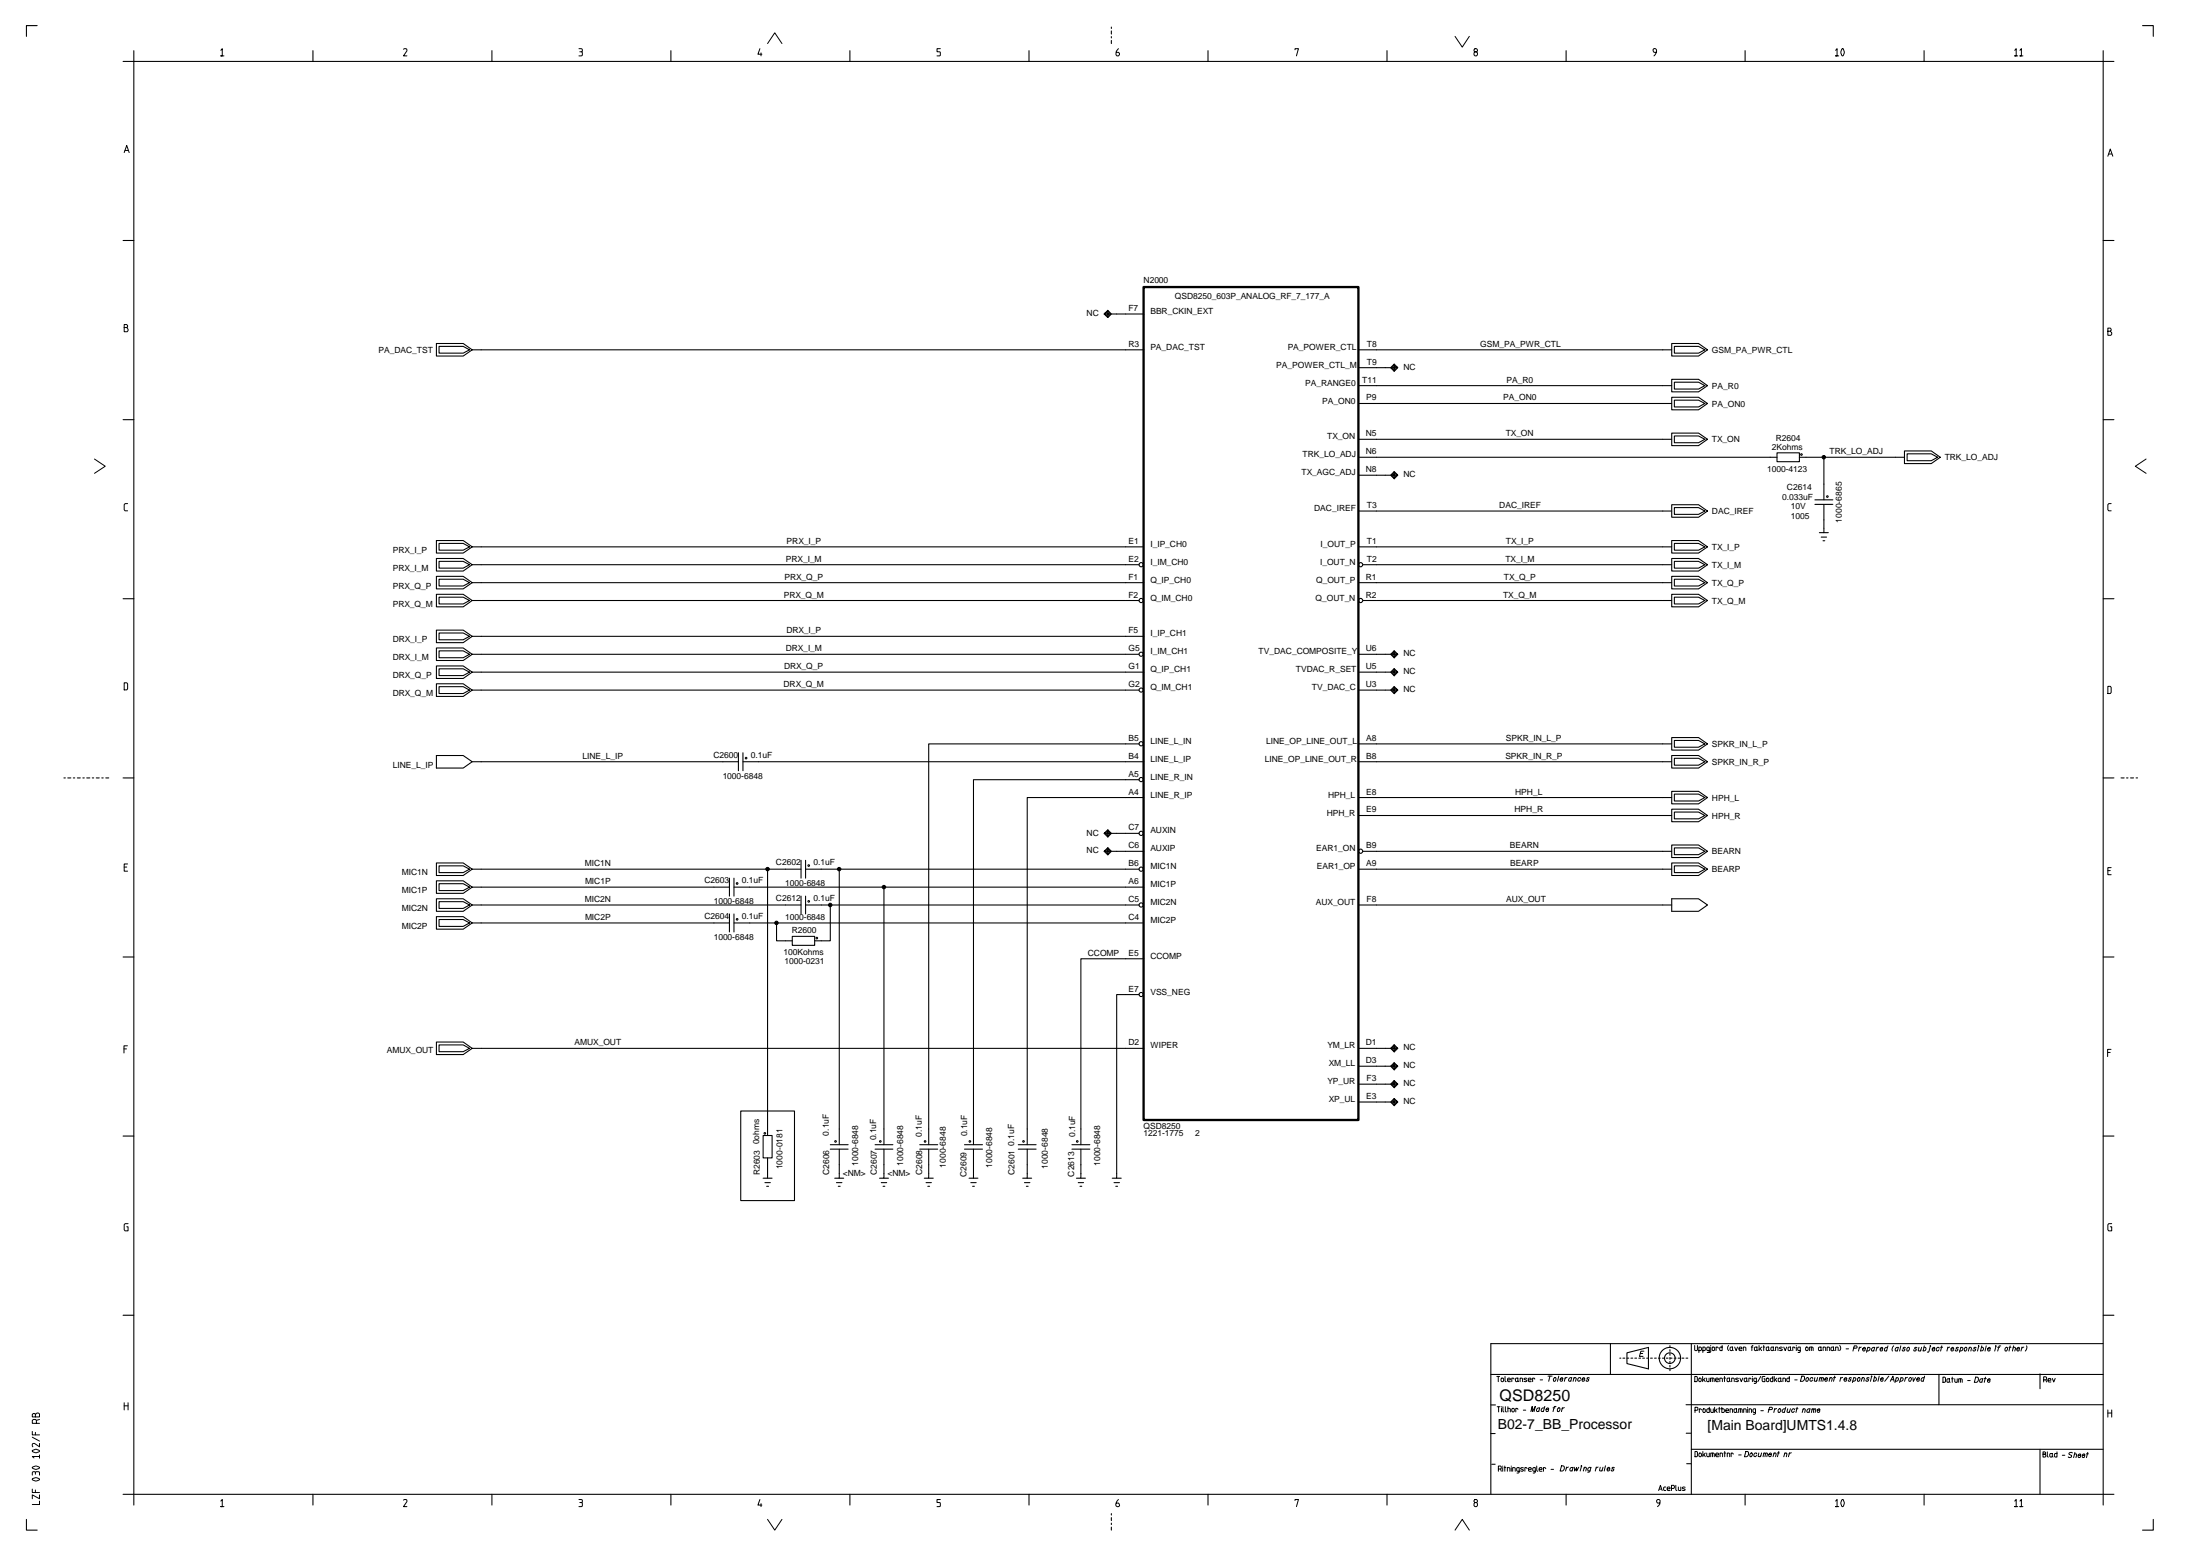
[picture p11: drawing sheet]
<svg xmlns="http://www.w3.org/2000/svg" width="420mm" height="297mm" viewBox="0 0 420 297" stroke-linecap="round" stroke-linejoin="round" font-family="sans-serif">
<g fill="none" stroke="#000" stroke-width=".2">
<path d="M7.1 4.9h-2.1v2M23.5 11.7h380.2M25.6 9.7v277.6M59.8 9.7v2M93.9 9.7v2M128.1 9.7v2M162.3 9.7v2M196.5 9.7v2M212.2 5.2v.2M212.2 5.9v.6M212.2 7v.2M212.2 7.7v.6"/>
<path d="M230.7 9.7v2M264.9 9.7v2M299.1 9.7v2M333.3 9.7v2M367.5 9.7v2M401.7 9.7v277.6M409.2 4.9h2v2M23.5 45.9h2.1M210.9 59.9h7.5M211 59.8l.6-.6 .6 .7-.6 .7-.7-.7zM211.4 59.9l.2-.1 .1 .1-.1 .2zM211.6 59.4l.5 .5-.5 .6-.6-.6z"/>
<path d="M211.6 59.2v1.4M401.7 45.9h2M83.3 65.6h5.2l1.7 1.2-1.7 1.2h-5.2zM83.9 66.1h4.6l1.2 .7-1.2 .6h-4.6zM90.2 66.8h128.2M259.4 66.8h59.9M259.4 73.6h59.9M259.4 77h59.9M259.4 70.2h7.5M265.8 70.2l.5-.5 .5 .5-.5 .5zM266.1 70.2l.2-.2 .1 .2-.1 .2zM266.3 69.5v1.4"/>
<path d="M266.3 69.5l.6 .7-.6 .7-.7-.7zM319.3 65.6h5.1l1.7 1.2-1.7 1.2h-5.1zM319.3 72.4h5.1l1.7 1.2-1.7 1.2h-5.1zM319.3 75.8h5.1l1.7 1.2-1.7 1.2h-5.1zM319.8 66.1h4.6l1.2 .7-1.2 .6h-4.6zM319.8 73h4.6l1.2 .6-1.2 .7h-4.6zM319.8 76.4h4.6l1.2 .6-1.2 .7h-4.6zM23.5 80.1h2.1M259.4 83.9h59.9M259.4 97.6h59.9M259.4 90.7h7.5M259.4 87.3h80"/>
<path d="M266.3 90.5l.1 .2-.1 .2-.2-.2zM266.3 90.2l.5 .5-.5 .5-.5-.5zM266.3 90v1.4M266.3 90l.6 .7-.6 .7-.7-.7zM319.3 82.7h5.1l1.7 1.2-1.7 1.2h-5.1zM319.3 96.4h5.1l1.7 1.2-1.7 1.1h-5.1zM319.8 83.2h4.6l1.2 .7-1.2 .6h-4.6zM319.8 96.9h4.6l1.2 .7-1.2 .6h-4.6zM339.4 86.4h4.3v1.7h-4.3zM343.7 87.3h20M346.6 95.4h3.4M346.6 96.3h3.4"/>
<path d="M348.3 96.3v5.4h-.8M348.3 87.3v8.1M363.7 86.1h5.1l1.8 1.2-1.8 1.2h-5.1zM364.2 86.6h4.6l1.2 .7-1.2 .6h-4.6zM401.7 80.1h2M23.5 114.3h2.1M83.3 103.2h5.2l1.7 1.2-1.7 1.2h-5.2zM83.3 106.6h5.2l1.7 1.2-1.7 1.2h-5.2zM83.3 110h5.2l1.7 1.2-1.7 1.2h-5.2zM83.3 113.5h5.2l1.7 1.1-1.7 1.2h-5.2zM83.9 103.7h4.6l1.2 .7-1.2 .6h-4.6zM83.9 107.2h4.6l1.2 .6-1.2 .7h-4.6z"/>
<path d="M83.9 110.6h4.6l1.2 .6-1.2 .7h-4.6zM83.9 114h4.6l1.2 .6-1.2 .7h-4.6zM90.2 104.4h128.2M90.2 107.8h127.3M90.2 111.2h128.2M90.2 114.6h127.3M259.4 104.4h59.9M259.4 111.2h59.9M260.3 107.8h59M260.3 114.6h59M319.3 103.2h5.1l1.7 1.2-1.7 1.2h-5.1zM319.3 106.6h5.1l1.7 1.2-1.7 1.2h-5.1z"/>
<path d="M319.3 110h5.1l1.7 1.2-1.7 1.2h-5.1zM319.3 113.5h5.1l1.7 1.1-1.7 1.2h-5.1zM319.8 103.7h4.6l1.2 .7-1.2 .6h-4.6zM319.8 107.2h4.6l1.2 .6-1.2 .7h-4.6zM319.8 110.6h4.6l1.2 .6-1.2 .7h-4.6zM319.8 114h4.6l1.2 .6-1.2 .7h-4.6zM347.8 102.5h1M348.2 103.2h.3M348.3 101.7h.9M401.7 114.3h2M83.3 120.3h5.2l1.7 1.2-1.7 1.2h-5.2zM83.3 123.7h5.2l1.7 1.2-1.7 1.2h-5.2z"/>
<path d="M83.3 127.1h5.2l1.7 1.2-1.7 1.2h-5.2zM83.3 130.5h5.2l1.7 1.2-1.7 1.2h-5.2zM83.9 120.8h4.6l1.2 .7-1.2 .6h-4.6zM83.9 124.2h4.6l1.2 .7-1.2 .7h-4.6zM83.9 127.7h4.6l1.2 .6-1.2 .7h-4.6zM83.9 131.1h4.6l1.2 .6-1.2 .7h-4.6zM90.2 121.5h128.2M90.2 124.9h127.3M90.2 128.3h128.2M90.2 131.7h127.3M259.4 124.9h7.5M259.4 128.3h7.5"/>
<path d="M259.4 131.7h7.5M265.8 124.9l.5-.5 .5 .5-.5 .5zM265.8 128.3l.5-.5 .5 .5-.5 .5zM265.8 131.7l.5-.5 .5 .5-.5 .5zM266.1 124.9l.2-.2 .1 .2-.1 .2zM266.1 128.3l.2-.2 .1 .2-.1 .2zM266.1 131.7l.2-.1 .1 .1-.1 .2zM266.3 124.2v1.4M266.3 127.6v1.4M266.3 131.1v1.3M266.3 124.2l.6 .7-.6 .7-.7-.7zM266.3 127.6l.6 .7-.6 .7-.7-.7z"/>
<path d="M266.3 131.1l.6 .6-.6 .7-.7-.7zM12.2 148.5h.3M12.9 148.5h.6M14 148.5h.3M14.8 148.5h.5M15.8 148.5h.3M16.6 148.5h.6M17.6 148.5h.3M18.4 148.5h.6M19.4 148.5h.3M20.2 148.5h.6M23.5 148.5h2.1"/>
<path d="M83.3 144.2h5.2l1.7 1.2-1.7 1.2h-5.2zM90.2 145.4h50.8M141 143.7v3.4M141.9 145.4h76.5M141.9 143.7v3.4M210.9 159.1h6.6M211 158.9l.6-.5 .6 .7-.6 .7-.7-.7zM211 159.1l.6-.5 .5 .5-.5 .5zM211.4 159.1l.2-.2 .1 .2-.1 .2zM211.6 158.4v1.4M217.5 148.8h-31.6v69.7M217.5 142h-40.1v76.5"/>
<path d="M218.4 152.3h-22.2v66.2M259.4 152.3h59.9M259.4 155.7h59.9M259.4 145.4h59.9M259.4 142h59.9M319.3 140.8h5.1l1.7 1.2-1.7 1.2h-5.1zM319.3 151.1h5.1l1.7 1.2-1.7 1.2h-5.1zM319.3 154.5h5.1l1.7 1.2-1.7 1.2h-5.1zM319.3 144.2h5.1l1.7 1.2-1.7 1.2h-5.1zM319.8 141.4h4.6l1.2 .6-1.2 .6h-4.6zM319.8 151.6h4.6l1.2 .7-1.2 .6h-4.6zM319.8 155h4.6l1.2 .7-1.2 .6h-4.6z"/>
<path d="M319.8 144.8h4.6l1.2 .6-1.2 .7h-4.6zM401.7 148.5h2M405.1 148.5h.6M406.1 148.5h.3M406.9 148.5h.6M408 148.5h.2M83.3 171.6h5.2l1.7 1.2-1.7 1.2h-5.2zM83.3 168.1h5.2l1.7 1.3-1.7 1.1h-5.2zM83.3 164.7h5.2l1.7 1.2-1.7 1.2h-5.2zM83.3 175h5.2l1.7 1.2-1.7 1.2h-5.2zM83.9 172.1h4.6l1.2 .7-1.2 .6h-4.6zM83.9 168.7h4.6l1.2 .7-1.2 .6h-4.6z"/>
<path d="M83.9 165.3h4.6l1.2 .6-1.2 .7h-4.6zM83.9 175.5h4.6l1.2 .7-1.2 .6h-4.6zM90.2 165.9h62.8M90.2 169.4h49.1M90.2 176.2h49.1M90.2 172.8h62.8M139.3 167.6v3.5M139.3 174.5v3.4M140.2 169.4h78.2M140.2 176.2h78.2M140.2 167.6v3.5M140.2 174.5v3.4"/>
<path d="M146.6 165.9v50.9M148.3 176.2v3.4h3M151.3 178.8h4.3v1.7h-4.3zM153 164.2v3.4M153 171.1v3.4M153.8 165.9h63.7M153.8 172.8h63.7M153.8 164.2v3.4M153.8 171.1v3.4M158.6 172.8v6.8h-3M160.3 165.9v52.6M168.8 169.4v49.1"/>
<path d="M210.9 162.5h7.5M211 162.3l.6-.5 .6 .7-.6 .7-.7-.7zM211 162.5l.6-.5 .5 .5-.5 .5zM211.4 162.5l.2-.2 .1 .2-.1 .2zM211.6 161.8v1.4M259.4 165.9h59.9M259.4 172.8h59.9M260.3 162.5h59M319.3 171.6h5.1l1.7 1.2-1.7 1.2h-5.1zM319.3 161.3h5.1l1.7 1.2-1.7 1.2h-5.1zM319.3 164.7h5.1l1.7 1.2-1.7 1.2h-5.1zM319.8 161.9h4.6l1.2 .6-1.2 .7h-4.6z"/>
<path d="M319.8 165.3h4.6l1.2 .6-1.2 .7h-4.6zM23.5 182.7h2.1M83.3 198.9h5.2l1.7 1.2-1.7 1.2h-5.2zM83.9 199.5h4.6l1.2 .6-1.2 .7h-4.6zM217.5 189.9h-4.2v35h-.9M218.4 183h-12v35.5M266.3 199.6l.5 .5-.5 .5-.5-.5zM266.3 199.4v1.4M266.3 199.4l.6 .7-.6 .7-.7-.7zM401.7 182.7h2M23.5 216.9h2.1M90.2 200.1h128.2"/>
<path d="M141.5 212.1h10.2v17.1h-10.2zM145.7 216.8h1.8v4.2h-1.8zM158.6 218.5h3.4M158.6 219.4h3.4M160.3 219.4v5.5h-.9M167.1 218.5h3.4M167.1 219.4h3.4M168.8 219.4v5.5h-.8M175.7 218.5h3.4M175.7 219.4h3.4M177.4 219.4v5.5h-.9M184.2 218.5h3.4"/>
<path d="M184.2 219.4h3.4M185.9 219.4v5.5h-.8M194.5 218.5h3.4M194.5 219.4h3.4M196.2 219.4v5.5h-.9M204.7 218.5h3.4M204.7 219.4h3.4M206.4 219.4v5.5h-.8M259.4 200.1h7.5M259.4 203.5h7.5M259.4 207h7.5M259.4 210.4h7.5"/>
<path d="M265.8 203.5l.5-.5 .5 .5-.5 .5zM265.8 207l.5-.5 .5 .5-.5 .5zM265.8 210.4l.5-.5 .5 .5-.5 .5zM266.1 200.1l.2-.1 .1 .1-.1 .2zM266.1 203.5l.2-.1 .1 .1-.1 .2zM266.1 207l.2-.2 .1 .2-.1 .1zM266.1 210.4l.2-.2 .1 .2-.1 .1zM266.3 202.9v1.3M266.3 206.3v1.3M266.3 209.7v1.4M266.3 202.9l.6 .6-.6 .7-.7-.7zM266.3 206.3l.6 .7-.6 .6-.7-.6z"/>
<path d="M266.3 209.7l.6 .7-.6 .7-.7-.7zM401.7 216.9h2M146.1 225.8h1M146.4 226.5h.4M146.6 221v3.9h-.9M146.6 224.9h.9M159.8 225.8h1M160.1 226.5h.4M160.3 224.9h.8M168.3 225.8h1M168.6 226.5h.4M168.8 224.9h.9"/>
<path d="M176.9 225.8h1M177.2 226.5h.3M177.4 224.9h.8M185.4 225.8h1M185.7 226.5h.4M185.9 224.9h.9M195.7 225.8h1M196 226.5h.4M196.2 224.9h.8M205.9 225.8h1M206.3 226.5h.3M206.4 224.9h.9"/>
<path d="M212.8 225.8h1M213.1 226.5h.3M213.3 224.9h.8M23.5 251.1h2.1M284.7 256.5h116.9M284.7 256.5v28.8M307.6 256.5v5.8M309.3 259.3h.3M310 259.3h.3M310.7 259.3h.4M310.7 258.3l4.1-1.1v4.1l-4.1-1zM311.5 259.3h.3"/>
<path d="M312.2 259.3h.4M313 259.3h.3M313.7 259.3h.4M314.5 259.3h.3M315.2 259.3h.4M316 259.3h.3M316.7 259.3h.4M317.5 259.3h.3M318.2 259.3h.4M318.9 256.9v.3M318.9 257.6v.4M318.9 258.4v.3"/>
<path d="M318.9 259.1v.4M318.9 259.9v.3M319 259.3h.3M319.7 259.3h.4M320.5 259.3h.3M321.2 259.3h.4M322 259.3h.3M323 256.5v28.8M401.7 251.1h2M284.7 273.7h.8M284.7 262.4h117M284.7 268.2h.9"/>
<path d="M284.9 279.5h.6M318.9 260.6v.4M318.9 261.4v.3M322 268.2h.9M322 273.6h.9M322.1 279.4h.8M323 276.7h78.7M323 268.2h78.7M370.3 262.4v5.8M389.6 262.3v2.8M389.6 276.7v8.6M5 290v2.1h2.1"/>
<path d="M23.5 285.3h380.2M59.8 285.3v2M93.9 285.3v2M128.1 285.3v2M162.3 285.3v2M196.5 285.3v2M212.2 288.9v.3M212.2 289.7v.6M212.2 290.8v.2M212.2 291.5v.6M230.7 285.3v2M264.9 285.3v2"/>
<path d="M299.1 285.3v2M333.3 285.3v2M367.5 285.3v2M411.2 290v2.1h-2"/>
<circle cx="217.9" cy="107.8" r=".4"/>
<circle cx="217.9" cy="114.6" r=".4"/>
<circle cx="259.9" cy="114.6" r=".4"/>
<circle cx="259.9" cy="107.8" r=".4"/>
<circle cx="217.9" cy="124.9" r=".4"/>
<circle cx="217.9" cy="131.7" r=".4"/>
<circle cx="217.9" cy="148.8" r=".4"/>
<circle cx="217.9" cy="142" r=".4"/>
<circle cx="217.9" cy="159.1" r=".4"/>
<circle cx="217.9" cy="165.9" r=".4"/>
<circle cx="217.9" cy="172.8" r=".4"/>
<circle cx="259.9" cy="162.5" r=".4"/>
<circle cx="217.9" cy="189.9" r=".4"/>
<circle cx="318.9" cy="259.3" r="1.02"/>
<circle cx="318.9" cy="259.3" r="2.04"/>
</g>
<g fill="#000" stroke="#000" stroke-width=".19">
<circle cx="348.3" cy="87.3" r=".33"/>
<circle cx="146.6" cy="165.9" r=".33"/>
<circle cx="148.3" cy="176.2" r=".33"/>
<circle cx="158.6" cy="172.8" r=".34"/>
<circle cx="160.3" cy="165.9" r=".33"/>
<circle cx="168.8" cy="169.3" r=".33"/>
</g>
<g fill="none" stroke="#000" stroke-width=".19">
<path d="M42.2 9.6l.2-.3v1.4h-.2h.6M77.1 9.4l.4-.1 .2 .2v.2l-.6 1h.6M110.6 9.3l.6 .1v.3l-.2 .2M110.7 9.9h.5v.6l-.2 .2h-.4M145.1 9.3l-.4 1.1h.8M145.3 10.1v.6M146.6 8.3l1.4-2 1.3 2M179.6 9.3h-.6v.6h.4l.2 .2v.5l-.6 .1M213.6 9.3a.97 .97 0 0 0-.3 1.4h.3l.2-.2v-.3l-.2-.2h-.4M247.3 9.5v-.2h.7l-.4 1.4M277.9 6.9l1.4 2.1 1.3-2.1M281.7 9.3l-.2 .4 .2 .2h.3l.2 .2v.4l-.2 .2h-.3l-.2-.2v-.4l.7-.4-.2-.4z"/>
<path d="M316.3 10h-.4l-.2-.4 .1-.2 .4-.1 .1 .2 .1 .4-.5 .8M350.6 9.6l.2-.3v1.4h-.2h.6M351.7 9.4l.2-.1a.99 .99 0 0 1 0 1.4h-.1a1.01 1.01 0 0 1-.1-1.3zM384.8 9.6l.3-.3v1.4h-.3h.5M385.8 9.6l.2-.3v1.4h-.2h.5M23.7 29.1l.5-1.3 .5 1.3M23.9 28.7h.6M402.6 29.8l.4-1.4 .5 1.4M402.7 29.4h.6M23.7 62.5h.5l.2-.1-.2-.4h-.5v1.3h.6l.2-.5-.3-.3M402.6 63.2h.4l.2-.1-.2-.5h-.4v1.4h.5l.2-.5-.3-.3M18 87.6l2.1 1.4-2.1 1.4"/>
<path d="M24.4 96.1h-.5l-.2 .3v.9l.2 .2h.5M343.9 86.7h.2v.2h-.2zM348.9 94.7h.2v.2h-.2zM403.2 96.1h-.5l-.1 .3v.9l.1 .2h.5M409.9 87.6l-2.1 1.4 2.1 1.4M23.7 130.3h.5l.2 .2v1l-.2 .2h-.5zM402.6 131h.4l.2 .2v1l-.2 .2h-.4zM142.4 144.6h.2v.2h-.2zM23.7 165.5h.5M24.4 164.9h-.7v1.4h.7M140.7 168.5h.2v.3h-.2zM140.7 175.4h.2v.2h-.2z"/>
<path d="M154.3 172h.3v.2h-.3zM154.3 165.1h.3v.2h-.3zM155.9 179h.2v.2h-.2zM402.6 166.2h.4M403.2 165.6h-.6v1.4h.6M24.3 199.6h-.6v1.4M23.7 200.2h.5M146 216.2h.2v.3h-.2zM159.5 217.8h.2v.2h-.2zM168 217.8h.2v.2h-.2zM176.6 217.8h.2v.2h-.2zM185.1 217.8h.2v.2h-.2z"/>
<path d="M195.4 217.8h.2v.2h-.2zM205.6 217.8h.2v.2h-.2zM402.5 200.9h.5M403.2 200.3h-.7v1.4M24.5 233.6h-.6l-.2 .2v1l.2 .2h.6v-.8h-.3M403.3 233.6h-.6l-.1 .2v1l.1 .2h.6v-.8h-.3M313.3 258.4h.4M314 257.9h-.6l-.3 1h.7M323.6 256.9v.8l.2 .1 .4-.1v-.8M324.5 257.8l.4-.1v-.4l-.1-.1h-.3v1M325.2 257.8l.5-.1-.1-.5h-.4v1M326.4 257.8l-.4-.1v-.4l.1-.1h.3v.8l-.4 .2"/>
<path d="M326.7 257.2v.8l-.3 .2M326.7 256.9h.1M327.1 257.2l.4 .1-.2 .5-.3-.1zM328.2 257.4l-.2-.2h-.3v.6M328.9 256.9v.9h-.3l-.2-.5 .2-.1h.3M330.1 256.9l-.2 .4 .2 .5M330.4 257.3l.1-.1h.4v.5l-.1 .1-.4-.1zM330.9 257.7l.1 .1M331.3 257.2l.3 .6 .2-.6M332.1 257.5h.6l-.2-.3-.4 .1v.4l.6 .1M332.9 257.8v-.6h.4l.1 .1v.5M334.4 257.2h.4"/>
<path d="M334.8 256.9l-.2 .1v.8M335.1 257.3l.1-.1h.3v.5l-.3 .1-.1-.1zM335.5 257.7l.2 .1M335.9 256.9v.9M336.2 257.4l.2 .4M336.4 257.2l-.5 .4M336.7 257.2h.3M336.8 256.9v.9M337.4 257.2h.4v.5l-.1 .1-.4-.1zM337.8 257.7l.1 .1M338.3 257.2h.4v.5l-.2 .1-.3-.1zM338.7 257.7l.1 .1"/>
<path d="M339.1 257.8v-.6h.3l.2 .1v.5M340.4 257.2h-.3l-.3 .1 .5 .3v.2h-.5M340.7 257.2l.2 .6 .3-.6M341.6 257.2h.4v.5l-.2 .1-.3-.1zM342 257.7l.1 .1M342.8 257.4l-.1-.2h-.3v.6M343.1 256.9h.1M343.1 257.2v.6M343.8 257.8l-.5-.1 .2-.5h.3v.8l-.4 .2M344.8 257.3l.4-.1 .1 .1v.4l-.3 .1-.2-.1zM345.6 257.8v-.6h.5l.2 .1v.5M345.9 257.2v.6"/>
<path d="M347.3 257.3l.1-.1h.4v.5l-.1 .1-.4-.1zM347.8 257.7l.1 .1M348.2 257.8v-.6h.3l.2 .1v.5M348.9 257.8v-.6h.4l.1 .1v.5M349.7 257.3l.1-.1h.4v.5l-.2 .1-.3-.1zM350.2 257.7l.1 .1M350.6 257.8v-.6h.3l.2 .1v.5M351.3 256.9a.67 .67 0 0 1 0 .9M352.6 257.5h.4M354 257.4h.5l.2-.1v-.3l-.6-.1-.2 1M355.1 257.2l-.2 .7M355.5 257.2l-.4 .2"/>
<path d="M355.7 257.5h.6l-.1-.2a.35 .35 0 0 0-.4 .2 .35 .35 0 0 0 .1 .4h.2l.1-.2M356.7 257.3l.2-.1 .3 .2a.5 .5 0 0 1-.6 .5l-.1-.1M356.7 257.2l-.2 .9M358 257.3a.38 .38 0 0 0-.5 .1 .38 .38 0 0 0 .1 .5l.3-.1M358 257.2l-.2 .7M358.5 257.2l-.2 .7M358.8 257.2l-.4 .2M359.1 257.5h.5l-.1-.2a.36 .36 0 0 0-.4 .2 .36 .36 0 0 0 .1 .4h.2l.1-.2M360.5 257.2a.46 .46 0 0 0-.6 .5l.2 .2 .2-.1M360.6 256.9l-.3 1M361.7 256.9l-.3 .4v.6M362.5 257.3v-.1a.45 .45 0 0 0-.5 .2 .45 .45 0 0 0 0 .5l.4-.1"/>
<path d="M362.6 257.2l-.3 .7M363 256.9l-.2 1M363.9 257.3l-.3-.1-.1 .1v.2l.3 .2-.1 .2h-.4v-.2M364.3 257.3l.2-.1a.34 .34 0 0 1 .1 .4 .34 .34 0 0 1-.4 .2v-.4zM366.1 257.3l-.3-.1-.1 .1v.2l.3 .2-.1 .2h-.4v-.2M366.5 257.2l-.1 .7h.3l.1-.2M367 257.2l-.2 .7M367.4 257.2l.4 .1v.2l-.2 .4-.3-.1M367.5 256.9l-.2 1M368.6 257.2l-.2 .8-.1 .1h-.2M368.6 256.9l.1 .1zM369 257.5h.5v-.2a.35 .35 0 0 0-.4 .2 .35 .35 0 0 0 .1 .4h.2l.1-.2"/>
<path d="M370.3 257.4v-.2h-.2l-.3 .3 .1 .4h.2l.2-.2M370.6 257.2h.4M370.8 256.9l-.2 1M372 257.2l-.2 .7M372.4 257.2l-.4 .2M372.6 257.5h.5a.29 .29 0 0 0-.4-.2 .29 .29 0 0 0-.1 .4l.1 .2h.3l.1-.2M374 257.3l-.2-.1-.2 .1v.2l.3 .2-.1 .2h-.3l-.1-.2M374.4 257.3l.3-.1 .2 .2a.47 .47 0 0 1-.5 .5l-.1-.1M374.5 257.2l-.3 .9M375.3 257.3l.1-.1a.34 .34 0 0 1 .2 .4 .34 .34 0 0 1-.4 .2zM376.1 257.4l.1-.2 .3 .2-.1 .5M376.1 257.2l-.2 .7"/>
<path d="M377.4 257.3l-.2-.1-.2 .1v.2l.3 .2-.1 .2h-.4v-.2M377.9 257.2l-.2 .7M377.9 256.9v.1zM378.4 257.2l.3 .1 .1 .2-.2 .4-.4-.1M378.5 256.9l-.3 1M379.3 256.9l-.2 1M379.6 257.5h.5a.29 .29 0 0 0-.4-.2 .29 .29 0 0 0-.1 .4l.1 .2h.3l.1-.2M381.1 256.9l.1 .1zM381.2 257.2l-.3 .7M381.5 257.2h.4M382.1 256.9h-.3l-.3 1M383.1 257.3l.1-.1a.33 .33 0 0 1 .2 .4 .33 .33 0 0 1-.5 .2z"/>
<path d="M383.7 257.2h.4M383.9 256.9l-.2 1M384.5 257.3l.3-.1 .1 .2-.1 .5M384.6 256.9l-.3 1M385.2 257.5h.5v-.2a.35 .35 0 0 0-.5 .2 .35 .35 0 0 0 .1 .4h.3l.1-.2M386.2 257.2l-.2 .7M386.5 257.2l-.4 .2M387 256.9l.1 .5-.3 .5M6.2 273.3v.6h1.3M6.2 274.4l1.3 .7M6.2 276.9a.99 .99 0 0 1 1.3 0v.2a.87 .87 0 0 1-1.3-.2zM6.8 270l.3-.3 .4 .2v.6h-1.3v-.5l.4-.2 .2 .2v.5"/>
<path d="M6.8 273.4v.5M7 271.7v-.6l-.2-.1h-.4l-.2 .1v.6h1.3M7.5 275.5v.7l-.9-.7-.4 .2 .1 .5M7.5 277.7v.6v-.3h-1.3l.3 .3M7.5 271l-.5 .1M23.7 267.8v1.4M23.7 268.4h.8M24.5 267.8v1.4M285.9 262.8h.5M285.9 268.5h.6M286.1 262.8v1M286.2 268.5v1"/>
<path d="M286.7 263.2l.1-.1 .4 .1-.2 .6-.3-.2zM286.8 268.5v.1M286.8 268.9v.6M287 279.9h.1M287 268.5v.9l.2 .1M287.4 279.9v1M287.4 262.8v.8l.2 .2M287.5 268.5v.9l.2 .1M287.9 263.4h.5l-.1-.3-.4 .1v.4l.1 .2h.4M288 268.9l.4 .1v.5M288 268.5v1M288.6 279.9h.1"/>
<path d="M288.7 269l.2-.1 .3 .1v.4l-.1 .1-.4-.1zM289.1 263.3l-.1-.2h-.3v.7M289.4 263.2l.5-.1v.5l-.1 .2-.4-.2zM289.9 263.6l.1 .2M289.9 269l-.1-.1h-.3v.6M290.3 263.8v-.7l.5 .1v.6M290.9 269.2h.5M291.6 263.1h-.3l-.2 .1 .5 .3-.2 .3-.3-.1M291.9 263.4h.5l-.1-.3-.4 .1v.4l.1 .2h.4M292.4 269.5l.2-1 .1 1 .5-1-.2 1M293.1 263.3l-.1-.2h-.3v.7M293.5 279.9v.8l.2 .2"/>
<path d="M294 268.8a.45 .45 0 0 0-.5 .1 .45 .45 0 0 0 0 .5h.4M294.1 268.8l-.2 .7M294.1 263.4h.5M294.9 268.8a.47 .47 0 0 0-.6 .5l.2 .2 .3-.1M295 268.5l-.2 1M295.3 269h.5a.29 .29 0 0 0-.4-.2 .29 .29 0 0 0-.1 .5l.1 .2 .2-.1 .1-.2M295.6 262.7h.8M296 262.7l-.2 1M296.6 268.8h.4M296.8 263h.2a.34 .34 0 0 1 .1 .4 .34 .34 0 0 1-.4 .2zM297.2 268.5h-.3l-.3 1M297.6 268.8h.1a.34 .34 0 0 1 .2 .4 .34 .34 0 0 1-.5 .2v-.4z"/>
<path d="M297.7 262.7l-.3 1M298 263.3h.5a.3 .3 0 0 0-.4-.2 .3 .3 0 0 0-.1 .4l.1 .2h.2l.1-.3M298.2 279.8l.4 .1a.57 .57 0 0 1-.3 .9h-.3zM298.4 268.7l-.2 .8M298.8 268.7l-.5 .2M298.9 262.9l-.1 .8M299.3 262.9l-.4 .2M300.2 263a.38 .38 0 0 0-.5 .2 .38 .38 0 0 0 .1 .5l.2-.1M300.2 263l-.2 .7M300.6 263.1l.1-.1 .3 .1-.1 .6M300.6 263l-.2 .7M301.9 263.2l-.1-.2h-.2l-.3 .3 .1 .4h.2l.2-.3"/>
<path d="M302 279.8l.1 .1-.1 .1zM302.1 263.3h.6a.29 .29 0 0 0-.5-.2 .29 .29 0 0 0-.1 .4l.2 .2h.2l.1-.3M303.5 263.1l-.2-.1-.2 .1v.2l.3 .1-.1 .3h-.4v-.3M306.6 279.8l-.2 1M323.7 262.8l.5 .1v.7l-.2 .2h-.3zM323.7 269.2h.4l.2-.1v-.3l-.6-.2v1M323.7 277.1l.5 .1v.7l-.1 .2h-.4zM324.4 263.2l.2-.1 .3 .1-.1 .6-.4-.2zM324.5 277.5l.1-.1 .3 .1v.4l-.1 .2-.3-.2zM324.9 269.2l-.1-.3h-.3v.7M325.2 262.8v1M325.2 277.1v1"/>
<path d="M325.3 268.9l.4 .2-.1 .5-.4-.1zM325.4 263.3l.3 .5M325.4 277.7l.3 .4M325.7 263.1l-.5 .4M325.7 277.4l-.5 .5M325.9 263.1v.5l.2 .2h.3v-.7M326 277.4v.5l.1 .2h.3v-.7M326.4 268.6v1h-.3l-.1-.1v-.4l.1-.2h.3M326.7 263.8v-.7h.5l.2 .1v.6M326.7 268.9v.6l.1 .1h.4v-.7M326.7 278.1v-.7h.6l.1 .1v.6M327 263.1v.7"/>
<path d="M327.1 277.4v.7M327.5 268.6v1M327.6 263.4h.6l-.1-.3-.5 .1v.4l.2 .2h.4M327.7 277.7h.5l-.1-.3-.4 .1v.4l.1 .2h.4M327.7 269.2l.2 .4M327.9 268.9l-.4 .5M328.2 268.9h.4M328.3 268.6v1M328.5 263.8v-.7l.4 .1v.6M328.5 278.1v-.7h.3l.2 .1v.6M328.8 268.6v1h.4l.1-.1v-.4l-.1-.2h-.4M329.2 263.1h.4"/>
<path d="M329.2 277.4h.4M329.3 262.8v1M329.4 277.1v1M329.6 269.3h.5l-.1-.4-.4 .2v.4l.1 .1h.4M329.8 263.2l.5-.1v.5l-.1 .2-.4-.2zM329.9 278.1v-.7h.3l.1 .1v.6M330.3 263.6l.1 .2M330.4 269.6v-.7h.4l.1 .2v.5M330.7 263.8v-.7l.5 .1v.6M331 277.6l-.1-.2h-.3v.7M331.3 268.9h.3v.6l-.1 .1-.3-.1zM331.6 269.5l.2 .1"/>
<path d="M332 263.1h-.3l-.2 .1 .5 .3-.2 .3-.3-.1M332.1 269.6v-.7h.5l.1 .2v.5M332.1 277.7h.4M332.3 263.1l.3 .7 .2-.7M332.4 268.9v.7M333 269.6v-.7h.3l.2 .2v.5M333.1 263.2l.5-.1v.5l-.2 .2-.3-.2zM333.4 277.1h.4a.59 .59 0 0 1-.3 1h-.3zM333.6 263.6l.1 .2M333.8 268.6v.1M333.8 268.9v.7M334 269.6v-.7h.4l.1 .2v.5"/>
<path d="M334.3 277.4h.2a.34 .34 0 0 1 .2 .4 .34 .34 0 0 1-.5 .2zM334.4 263.3l-.1-.2h-.3v.7M334.7 262.8h.1M334.7 263.1v.7M335.3 269.6h-.4l-.1-.1v-.4l.1-.2h.4v.9l-.5 .2M335.4 263.8h-.3l-.1-.2v-.4l.1-.1h.3v.9l-.4 .1M335.5 277.6v-.2h-.3l-.2 .3 .1 .3 .1 .1 .3-.3M335.9 277.4l-.1 .6 .3 .1 .2-.2M336.3 262.8l-.6 1M336.3 269.3h.5M336.4 277.4l-.2 .7M336.8 277.6l.2-.2 .2 .1 .2-.1 .2 .1-.2 .6"/>
<path d="M336.9 277.4l-.2 .7M337.1 262.8l-.6 .1v.7l.2 .2h.4v-.6h-.2M337.2 277.5l-.1 .6M337.3 263.2l.2-.1 .3 .1v.4l-.1 .2-.4-.2zM337.8 277.7h.5v-.2a.35 .35 0 0 0-.5 .1 .35 .35 0 0 0 .1 .5l.3-.1 .1-.2M337.8 269.1h.5l.2-.1v-.2l-.5-.2-.3 1M338.6 262.8v1h-.4l-.1-.6 .5-.1M338.8 277.5l.1-.1 .3 .1-.1 .6M338.8 277.4l-.2 .7M338.8 262.8v1M339 268.9l-.2 .7M339.1 263.3l.2 .5"/>
<path d="M339.3 268.9l-.4 .2M339.3 263.1l-.5 .4M339.5 277.4h.3M339.6 263.2l.5-.1v.5l-.2 .2-.3-.2zM339.7 277.1l-.2 1M339.7 269l.2-.1a.34 .34 0 0 1 .1 .5 .34 .34 0 0 1-.4 .1zM340.1 263.6l.1 .2M340.5 263.8v-.7l.5 .1v.6M340.8 277.5l.1-.1 .4 .1-.1 .6M340.9 277.4l-.2 .7M340.9 268.9a.49 .49 0 0 0-.6 .6l.3 .1h.2M341 268.6l-.2 1"/>
<path d="M341.4 268.9l-.1 .7h.3l.2-.2M341.7 262.8v1h-.3l-.2-.2v-.4l.5-.1M341.8 277.3l-.2 .8M341.9 268.9l-.2 .7M342.1 277.3l-.4 .2M342.7 269.1v-.2h-.3l-.2 .3 .1 .4h.1l.3-.2M342.8 263.4h.4M343 268.9h.4M343.2 268.6l-.2 1M344.1 262.7h.4a.61 .61 0 0 1-.3 1h-.4zM344.3 269.1l.2-.2 .3 .2-.1 .5M344.4 268.9l-.2 .7"/>
<path d="M345 263h.2a.34 .34 0 0 1 .2 .4 .34 .34 0 0 1-.5 .2v-.4zM345.7 269a.38 .38 0 0 0-.5 .1 .38 .38 0 0 0 .1 .5h.2M345.7 268.9l-.2 .7M346.1 269.1l.1-.2 .2 .2 .2-.2 .2 .1-.1 .6M346.1 268.9l-.2 .7M346.2 263.2v-.2h-.3l-.2 .3 .1 .4h.1l.3-.3M346.4 269.1l-.1 .5M346.6 263l-.1 .7h.3l.2-.2M347.1 269.2h.5l-.1-.2a.35 .35 0 0 0-.4 .2 .35 .35 0 0 0 .1 .4h.2l.1-.2M347.1 263l-.2 .7M347.5 263.2l.2-.2 .2 .1 .3-.1 .1 .1-.2 .6M347.6 263l-.2 .7"/>
<path d="M347.9 263.1l-.1 .6M348.5 263.3h.5v-.2a.36 .36 0 0 0-.5 .1 .36 .36 0 0 0 .1 .5h.3l.1-.3M349.5 263.1l.1-.1 .3 .1-.1 .6M349.5 263l-.2 .7M350.2 263h.4M350.4 262.7l-.2 1M351.6 262.9l-.2 .8M351.9 262.9l-.4 .2M352.2 263.3h.5v-.2a.35 .35 0 0 0-.5 .1 .35 .35 0 0 0 .1 .5h.3l.1-.3M353.6 263.1l-.3-.1-.1 .1v.2l.3 .1-.2 .3h-.3v-.3M354 263.1l.2-.1 .2 .2a.47 .47 0 0 1-.5 .5l-.1-.1M354 263l-.2 .9"/>
<path d="M354.9 263h.1a.33 .33 0 0 1 .2 .4 .33 .33 0 0 1-.4 .2zM355.6 263.1l.1-.1 .4 .1-.2 .6M355.7 263l-.2 .7M357 263.1l-.3-.1-.2 .1 .1 .2 .3 .1-.2 .3h-.3v-.3M357.4 262.7l.1 .1zM357.4 262.9l-.2 .8M358 263h.3l.1 .3-.3 .4-.3-.1M358 262.7l-.2 1M358.9 262.7l-.2 1M359.2 263.3h.5a.29 .29 0 0 0-.4-.2 .29 .29 0 0 0-.1 .4l.1 .2h.2l.1-.3M360.7 262.7l-.8 1M361 263.7l.5-1 .2 1"/>
<path d="M361.2 263.4h.5M362.1 263.1l.2-.1 .3 .2a.47 .47 0 0 1-.5 .5l-.1-.1M362.2 263l-.3 .9M363 263.1l.2-.1 .3 .2a.47 .47 0 0 1-.5 .5l-.2-.1M363.1 263l-.3 .9M363.9 262.9l-.2 .8M364.3 262.9l-.4 .2M364.7 263h.3l.1 .1-.3 .6h-.2l-.1-.3zM365.3 263l.1 .7 .4-.7M366.1 263.3h.5v-.2a.35 .35 0 0 0-.5 .1 .35 .35 0 0 0 .1 .5h.2l.2-.3M367.5 263a.46 .46 0 0 0-.6 .5l.2 .2 .2-.1M367.6 262.7l-.3 1"/>
<path d="M371.1 262.9h.3l.1 .1v.8l-.1 .1h-.3zM371.8 263.3l.5-.1v.6l-.1 .1-.4-.1zM372.3 263.8l.1 .1M372.7 263.2h.4M372.8 262.9v1M373.3 263.2v.6l.2 .1h.3v-.7M374.1 263.9v-.7h.5l.1 .1v.6M374.4 263.2v.7M375.8 263.5h.5M377.3 262.9h.4a.57 .57 0 0 1-.3 1h-.3zM378.7 263.2h-.1a.44 .44 0 0 0-.5 .2 .44 .44 0 0 0 0 .5l.4-.1M378.7 263.2l-.2 .7"/>
<path d="M379 263.2h.3M379.2 262.9l-.2 1M379.6 263.5h.5v-.2a.35 .35 0 0 0-.5 .1 .35 .35 0 0 0 .1 .5h.3l.1-.2M390.2 277.6h.3l.2-.3-.2-.1h-.3v1h.4l.1-.4-.2-.2M390.3 263.4h.4l.2-.1-.2-.5h-.4v1M390.7 263.4l.2 .4M391 277.2v.8l.2 .2M391.1 263.5h.6l-.1-.4-.5 .2v.4l.6 .1M391.5 277.6l.5-.1v.5l-.2 .2-.3-.2zM392 263.1l.2 .7 .3-.7M392 278l.1 .2M392.8 277.2v1h-.3l-.1-.2v-.4l.4-.1"/>
<path d="M393.9 277.8h.4M395.8 277.4a.33 .33 0 0 0-.4-.1 .33 .33 0 0 0-.2 .3l.4 .2a.35 .35 0 0 1-.2 .4 .35 .35 0 0 1-.4-.1M396.2 277.7l.3-.2 .1 .2-.1 .6M396.3 277.3l-.3 1M396.9 277.8h.5l-.2-.3a.43 .43 0 0 0-.2 .8l.2-.1 .2-.2M397.7 277.8h.5l-.2-.3a.43 .43 0 0 0-.2 .8l.2-.1 .1-.2M398.5 277.5h.4M398.7 277.3l-.2 1M402.6 269.2v1.3M402.6 269.7h.7M403.3 269.2v1.3M6.2 284.3v.6h1.3"/>
<path d="M6.3 282.3a.9 .9 0 0 1 1.2 .1 .89 .89 0 0 1-1.3 0zM6.3 280a.9 .9 0 0 1 1.2 .2 .89 .89 0 0 1-1.3-.1zM6.8 281.4v-.4l.5-.1 .2 .2v.5M6.8 284.4v.5M6.8 281.1l-.2-.2-.3 .1-.1 .6M7.5 286.6v.6h-1.3M7.5 285.4v.7l-1.3-.7v.7M42.2 286.6l.2-.3v1.3h-.2h.6M77.1 286.4l.4-.1 .2 .1v.3l-.6 .9h.6M110.6 286.3h.6v.5h-.2M110.7 286.8l.5 .1v.5l-.2 .2h-.4M145.1 286.3l-.4 1h.8"/>
<path d="M145.3 287v.6M146.6 290l1.4 2.1 1.3-2.1M179.6 286.3h-.6v.5h.4l.2 .2v.5l-.6 .1M213.6 286.3l-.5 .7v.4l.2 .2 .5-.1v-.2l-.2-.4h-.4M247.3 286.4v-.1h.7l-.4 1.3M277.9 292.1l1.4-2.1 1.3 2.1M281.7 286.3l-.2 .4 .2 .1h.3l.2 .2v.4l-.2 .2h-.3l-.2-.2v-.4l.7-.3-.2-.4zM286.2 280.4l.5-.1-.1-.4h-.4v1M286.6 280.4l.1 .5M287 280.2v.7M287.3 280.2h.3M287.9 280.9v-.7h.3l.2 .1v.6"/>
<path d="M288.6 280.2v.7M288.9 280.9v-.7h.4l.1 .1v.6M290.1 280.9h-.3l-.1-.2 .1-.5h.3v.9l-.4 .1M290.9 280.2h-.3l-.2 .1 .5 .3v.2h-.5M291.6 280.4l-.1-.2h-.3v.7M291.9 280.5h.5l-.1-.3-.4 .1v.4l.1 .2h.4M293.2 280.9h-.3l-.2-.2v-.4l.2-.1h.3v.9l-.4 .1M294 280.5h.5l-.1-.3-.4 .1v.4l.1 .2h.4M295.2 280.4l-.1-.2h-.3v.7M296.2 280.5h.5M299.2 280.1l-.2 .7M299.5 280.1l-.4 .2"/>
<path d="M300.4 280.2h-.4l-.2 .3 .1 .3h.4M300.4 280.1l-.2 .7M300.7 280.1v.7l.4-.6v.6l.4-.7M302 280.1l-.2 .7M302.5 280.3l.2-.2 .3 .2-.2 .5M302.6 280.1l-.2 .7M303.8 280.1l-.2 .8-.4 .1M303.8 280.2a.34 .34 0 0 0-.5 .1 .34 .34 0 0 0 .4 .5M304.9 280.1l-.2 .7M305.2 280.1l-.4 .2M305.6 280.1l-.1 .7h.3l.2-.2M306.1 280.1l-.2 .7"/>
<path d="M306.9 280.4h.5l-.1-.3a.43 .43 0 0 0-.2 .7h.2l.1-.2M308.3 280.2l-.3-.1-.1 .1v.2h.3v.2l-.1 .2h-.4v-.2M316.8 284.5l.3-1 .3 1M316.9 284.3h.4M317 286.9h-.4l-.2-.2 .2-.4h.3a.93 .93 0 0 1-.3 1.3M318.1 283.9l-.4 .1v.4l.4 .1M318.4 284.2h.5l-.1-.3-.4 .1v.4l.5 .1M319.2 284.1h.4l.2-.1-.2-.5h-.4v1M320 283.5v.9l.3 .1M320.5 283.9v.5l.2 .1h.3v-.6M321.8 283.9h-.3l-.2 .1 .5 .3-.2 .2h-.3M350.6 286.6l.2-.3v1.3h-.2h.6"/>
<path d="M351.8 286.3h.1a.85 .85 0 0 1-.1 1.3 .96 .96 0 0 1 0-1.3zM384.8 286.6l.3-.3v1.3h-.3h.5M385.8 286.6l.2-.3v1.3h-.2h.5"/>
</g>
<path d="M218.4 54.8h41v159h-41z" fill="none" stroke="#000" stroke-width=".44"/>
<text font-size="3.1" x="286.4" y="267.5">QSD8250</text>
<g font-size="2.7">
<text x="286.1" y="272.8">B02-7_BB_Processor</text>
<text x="326.1" y="273">[Main Board]UMTS1.4.8</text>
</g>
<g font-size="1.6">
<text x="215.5" y="59.4">F7</text>
<text x="218.4" y="54">N2000</text>
<text x="219.7" y="59.9">BBR_CKIN_EXT</text>
<text x="224.4" y="57">QSD8250_603P_ANALOG_RF_7_177_A</text>
<text x="207.5" y="60.3">NC</text>
<text x="72.3" y="67.5">PA_DAC_TST</text>
<text x="215.5" y="66.2">R3</text>
<text x="219.7" y="66.8">PA_DAC_TST</text>
<text x="243.7" y="70.2">PA_POWER_CTL_M</text>
<text x="245.9" y="66.8">PA_POWER_CTL</text>
<text x="261" y="66.2">T8</text>
<text x="261" y="69.6">T9</text>
<text x="268" y="70.6">NC</text>
<text x="282.7" y="66.2">GSM_PA_PWR_CTL</text>
<text x="327" y="67.4">GSM_PA_PWR_CTL</text>
<text x="249.3" y="73.6">PA_RANGE0</text>
<text x="252.5" y="77">PA_ON0</text>
<text x="260.1" y="73">T11</text>
<text x="260.9" y="76.5">P9</text>
<text x="287.1" y="76.5">PA_ON0</text>
<text x="287.7" y="73">PA_R0</text>
<text x="327" y="74.2">PA_R0</text>
<text x="327" y="77.6">PA_ON0</text>
<text x="253.5" y="83.9">TX_ON</text>
<text x="260.8" y="83.3">N5</text>
<text x="287.6" y="83.3">TX_ON</text>
<text x="248.8" y="87.3">TRK_LO_ADJ</text>
<text x="260.8" y="86.7">N6</text>
<text x="327" y="84.5">TX_ON</text>
<text x="338.4" y="85.9">2Kohms</text>
<text x="339.2" y="84.2">R2604</text>
<text x="349.4" y="86.6">TRK_LO_ADJ</text>
<text x="371.4" y="87.9">TRK_LO_ADJ</text>
<text x="248.6" y="90.7">TX_AGC_ADJ</text>
<text x="260.8" y="90.1">N8</text>
<text x="268" y="91.1">NC</text>
<text x="337.5" y="90.1">1000-4123</text>
<text x="340.3" y="95.4">0.033uF</text>
<text x="341.3" y="93.6">C2614</text>
<text x="251" y="97.6">DAC_IREF</text>
<text x="261" y="97">T3</text>
<text x="286.3" y="97">DAC_IREF</text>
<text x="327" y="98.1">DAC_IREF</text>
<text x="342" y="97.2">10V</text>
<text x="342" y="99.1">1005</text>
<text x="351.8" y="99.8" transform="rotate(-90 351.8 99.8)">1000-6865</text>
<text x="75" y="105.5">PRX_I_P</text>
<text x="150.1" y="107.2">PRX_I_M</text>
<text x="150.2" y="103.8">PRX_I_P</text>
<text x="215.5" y="107.2">E2</text>
<text x="215.5" y="103.8">E1</text>
<text x="219.7" y="104.4">I_IP_CH0</text>
<text x="219.7" y="107.8">I_IM_CH0</text>
<text x="252.1" y="107.8">I_OUT_N</text>
<text x="252.2" y="104.4">I_OUT_P</text>
<text x="261" y="107.2">T2</text>
<text x="261" y="103.8">T1</text>
<text x="287.5" y="107.2">TX_I_M</text>
<text x="287.6" y="103.8">TX_I_P</text>
<text x="327" y="105">TX_I_P</text>
<text x="75" y="108.9">PRX_I_M</text>
<text x="75" y="112.4">PRX_Q_P</text>
<text x="149.8" y="110.6">PRX_Q_P</text>
<text x="215.5" y="110.6">F1</text>
<text x="219.7" y="111.2">Q_IP_CH0</text>
<text x="251.4" y="111.2">Q_OUT_P</text>
<text x="260.8" y="110.6">R1</text>
<text x="287.2" y="110.6">TX_Q_P</text>
<text x="327" y="108.4">TX_I_M</text>
<text x="327" y="111.8">TX_Q_P</text>
<text x="75" y="115.8">PRX_Q_M</text>
<text x="149.7" y="114.1">PRX_Q_M</text>
<text x="215.5" y="114.1">F2</text>
<text x="219.7" y="114.6">Q_IM_CH0</text>
<text x="251.3" y="114.6">Q_OUT_N</text>
<text x="260.8" y="114.1">R2</text>
<text x="287.1" y="114.1">TX_Q_M</text>
<text x="327" y="115.2">TX_Q_M</text>
<text x="75" y="122.6">DRX_I_P</text>
<text x="150.1" y="124.3">DRX_I_M</text>
<text x="150.2" y="120.9">DRX_I_P</text>
<text x="215.5" y="124.3">G5</text>
<text x="215.5" y="120.9">F5</text>
<text x="219.7" y="121.5">I_IP_CH1</text>
<text x="219.7" y="124.9">I_IM_CH1</text>
<text x="240.4" y="124.9">TV_DAC_COMPOSITE_Y</text>
<text x="260.8" y="124.3">U6</text>
<text x="268" y="125.3">NC</text>
<text x="75" y="126">DRX_I_M</text>
<text x="75" y="129.5">DRX_Q_P</text>
<text x="149.6" y="131.2">DRX_Q_M</text>
<text x="149.7" y="127.7">DRX_Q_P</text>
<text x="215.5" y="131.2">G2</text>
<text x="215.5" y="127.7">G1</text>
<text x="219.7" y="128.3">Q_IP_CH1</text>
<text x="219.7" y="131.7">Q_IM_CH1</text>
<text x="247.5" y="128.3">TVDAC_R_SET</text>
<text x="250.5" y="131.7">TV_DAC_C</text>
<text x="260.8" y="127.7">U5</text>
<text x="260.8" y="131.2">U3</text>
<text x="268" y="128.7">NC</text>
<text x="75" y="132.9">DRX_Q_M</text>
<text x="268" y="132.2">NC</text>
<text x="215.5" y="141.4">B5</text>
<text x="219.7" y="142">LINE_L_IN</text>
<text x="241.8" y="142">LINE_OP_LINE_OUT_L</text>
<text x="260.9" y="141.4">A8</text>
<text x="287.6" y="141.4">SPKR_IN_L_P</text>
<text x="327" y="142.6">SPKR_IN_L_P</text>
<text x="75" y="146.6">LINE_L_IP</text>
<text x="111.2" y="144.8">LINE_L_IP</text>
<text x="136.2" y="144.6">C2600</text>
<text x="138" y="148.6">1000-6848</text>
<text x="143.4" y="144.6">0.1uF</text>
<text x="215.5" y="144.8">B4</text>
<text x="215.5" y="148.3">A5</text>
<text x="219.7" y="145.4">LINE_L_IP</text>
<text x="219.7" y="148.8">LINE_R_IN</text>
<text x="241.5" y="145.4">LINE_OP_LINE_OUT_R</text>
<text x="260.9" y="144.8">B8</text>
<text x="287.5" y="144.9">SPKR_IN_R_P</text>
<text x="327" y="146">SPKR_IN_R_P</text>
<text x="215.5" y="151.7">A4</text>
<text x="219.7" y="152.3">LINE_R_IP</text>
<text x="253.4" y="155.7">HPH_R</text>
<text x="253.7" y="152.3">HPH_L</text>
<text x="260.9" y="151.7">E8</text>
<text x="260.9" y="155.1">E9</text>
<text x="289.3" y="155.1">HPH_R</text>
<text x="289.4" y="151.7">HPH_L</text>
<text x="327" y="152.8">HPH_L</text>
<text x="207.5" y="159.5">NC</text>
<text x="215.5" y="158.5">C7</text>
<text x="215.5" y="161.9">C6</text>
<text x="219.7" y="159.1">AUXIN</text>
<text x="260.9" y="161.9">B9</text>
<text x="288.4" y="161.9">BEARN</text>
<text x="327" y="156.3">HPH_R</text>
<text x="76.7" y="167.1">MIC1N</text>
<text x="111.7" y="165.4">MIC1N</text>
<text x="148.2" y="165.1">C2602</text>
<text x="155.4" y="165.1">0.1uF</text>
<text x="207.5" y="162.9">NC</text>
<text x="215.5" y="165.4">B6</text>
<text x="219.7" y="162.5">AUXIP</text>
<text x="219.7" y="165.9">MIC1N</text>
<text x="251.4" y="162.5">EAR1_ON</text>
<text x="251.5" y="165.9">EAR1_OP</text>
<text x="260.9" y="165.4">A9</text>
<text x="288.4" y="165.4">BEARP</text>
<text x="327" y="163.1">BEARN</text>
<text x="327" y="166.5">BEARP</text>
<text x="76.7" y="173.9">MIC2N</text>
<text x="76.7" y="170.5">MIC1P</text>
<text x="111.7" y="172.2">MIC2N</text>
<text x="111.7" y="168.8">MIC1P</text>
<text x="134.5" y="168.6">C2603</text>
<text x="136.3" y="172.6">1000-6848</text>
<text x="141.7" y="168.5">0.1uF</text>
<text x="148.2" y="172">C2612</text>
<text x="150" y="169.1">1000-6848</text>
<text x="155.4" y="172">0.1uF</text>
<text x="215.5" y="168.8">A6</text>
<text x="215.5" y="172.2">C5</text>
<text x="219.7" y="169.4">MIC1P</text>
<text x="219.7" y="172.8">MIC2N</text>
<text x="251.3" y="172.8">AUX_OUT</text>
<text x="261" y="172.2">F8</text>
<text x="287.7" y="172.2">AUX_OUT</text>
<text x="76.7" y="177.3">MIC2P</text>
<text x="111.7" y="175.6">MIC2P</text>
<text x="134.5" y="175.4">C2604</text>
<text x="136.3" y="179.4">1000-6848</text>
<text x="141.7" y="175.4">0.1uF</text>
<text x="150" y="175.7">1000-6848</text>
<text x="151.2" y="178.1">R2600</text>
<text x="215.5" y="175.6">C4</text>
<text x="219.7" y="176.2">MIC2P</text>
<text x="149.6" y="182.2">100Kohms</text>
<text x="149.8" y="184.1">1000-0231</text>
<text x="207.8" y="182.5">CCOMP</text>
<text x="215.5" y="182.5">E5</text>
<text x="219.7" y="183">CCOMP</text>
<text x="215.5" y="189.3">E7</text>
<text x="219.7" y="189.9">VSS_NEG</text>
<text x="73.9" y="201">AMUX_OUT</text>
<text x="109.7" y="199.5">AMUX_OUT</text>
<text x="215.5" y="199.5">D2</text>
<text x="219.7" y="200.1">WIPER</text>
<text x="253.5" y="200.1">YM_LR</text>
<text x="253.8" y="203.5">XM_LL</text>
<text x="260.8" y="203">D3</text>
<text x="260.8" y="199.5">D1</text>
<text x="268" y="200.5">NC</text>
<text x="268" y="204">NC</text>
<text x="253.5" y="207">YP_UR</text>
<text x="260.9" y="209.8">E3</text>
<text x="261" y="206.4">F3</text>
<text x="268" y="207.4">NC</text>
<text x="218.4" y="215.5">QSD8250</text>
<text x="253.8" y="210.4">XP_UL</text>
<text x="268" y="210.8">NC</text>
<text x="145" y="218.5" transform="rotate(-90 145 218.5)">0ohms</text>
<text x="158.3" y="216.8" transform="rotate(-90 158.3 216.8)">0.1uF</text>
<text x="167.3" y="217.7" transform="rotate(-90 167.3 217.7)">0.1uF</text>
<text x="176.1" y="217" transform="rotate(-90 176.1 217)">0.1uF</text>
<text x="184.7" y="216.9" transform="rotate(-90 184.7 216.9)">0.1uF</text>
<text x="193.7" y="218.7" transform="rotate(-90 193.7 218.7)">0.1uF</text>
<text x="205.3" y="217.1" transform="rotate(-90 205.3 217.1)">0.1uF</text>
<text x="218.4" y="216.9">1221-1775</text>
<text x="228.3" y="216.9">2</text>
<text x="145.1" y="224.4" transform="rotate(-90 145.1 224.4)">R2603</text>
<text x="149.5" y="223.2" transform="rotate(-90 149.5 223.2)">1000-0181</text>
<text x="158.4" y="224.3" transform="rotate(-90 158.4 224.3)">C2606</text>
<text x="161" y="224.6">&lt;NM&gt;</text>
<text x="163.9" y="222.6" transform="rotate(-90 163.9 222.6)">1000-6848</text>
<text x="167.5" y="224.3" transform="rotate(-90 167.5 224.3)">C2607</text>
<text x="169.5" y="224.6">&lt;NM&gt;</text>
<text x="172.5" y="222.6" transform="rotate(-90 172.5 222.6)">1000-6848</text>
<text x="176.1" y="224.3" transform="rotate(-90 176.1 224.3)">C2608</text>
<text x="180.6" y="222.9" transform="rotate(-90 180.6 222.9)">1000-6848</text>
<text x="184.6" y="224.7" transform="rotate(-90 184.6 224.7)">C2609</text>
<text x="189.5" y="223" transform="rotate(-90 189.5 223)">1000-6848</text>
<text x="193.7" y="224.3" transform="rotate(-90 193.7 224.3)">C2601</text>
<text x="200.1" y="223.1" transform="rotate(-90 200.1 223.1)">1000-6848</text>
<text x="205.1" y="224.6" transform="rotate(-90 205.1 224.6)">C2613</text>
<text x="210.1" y="222.6" transform="rotate(-90 210.1 222.6)">1000-6848</text>
</g>
</svg>
